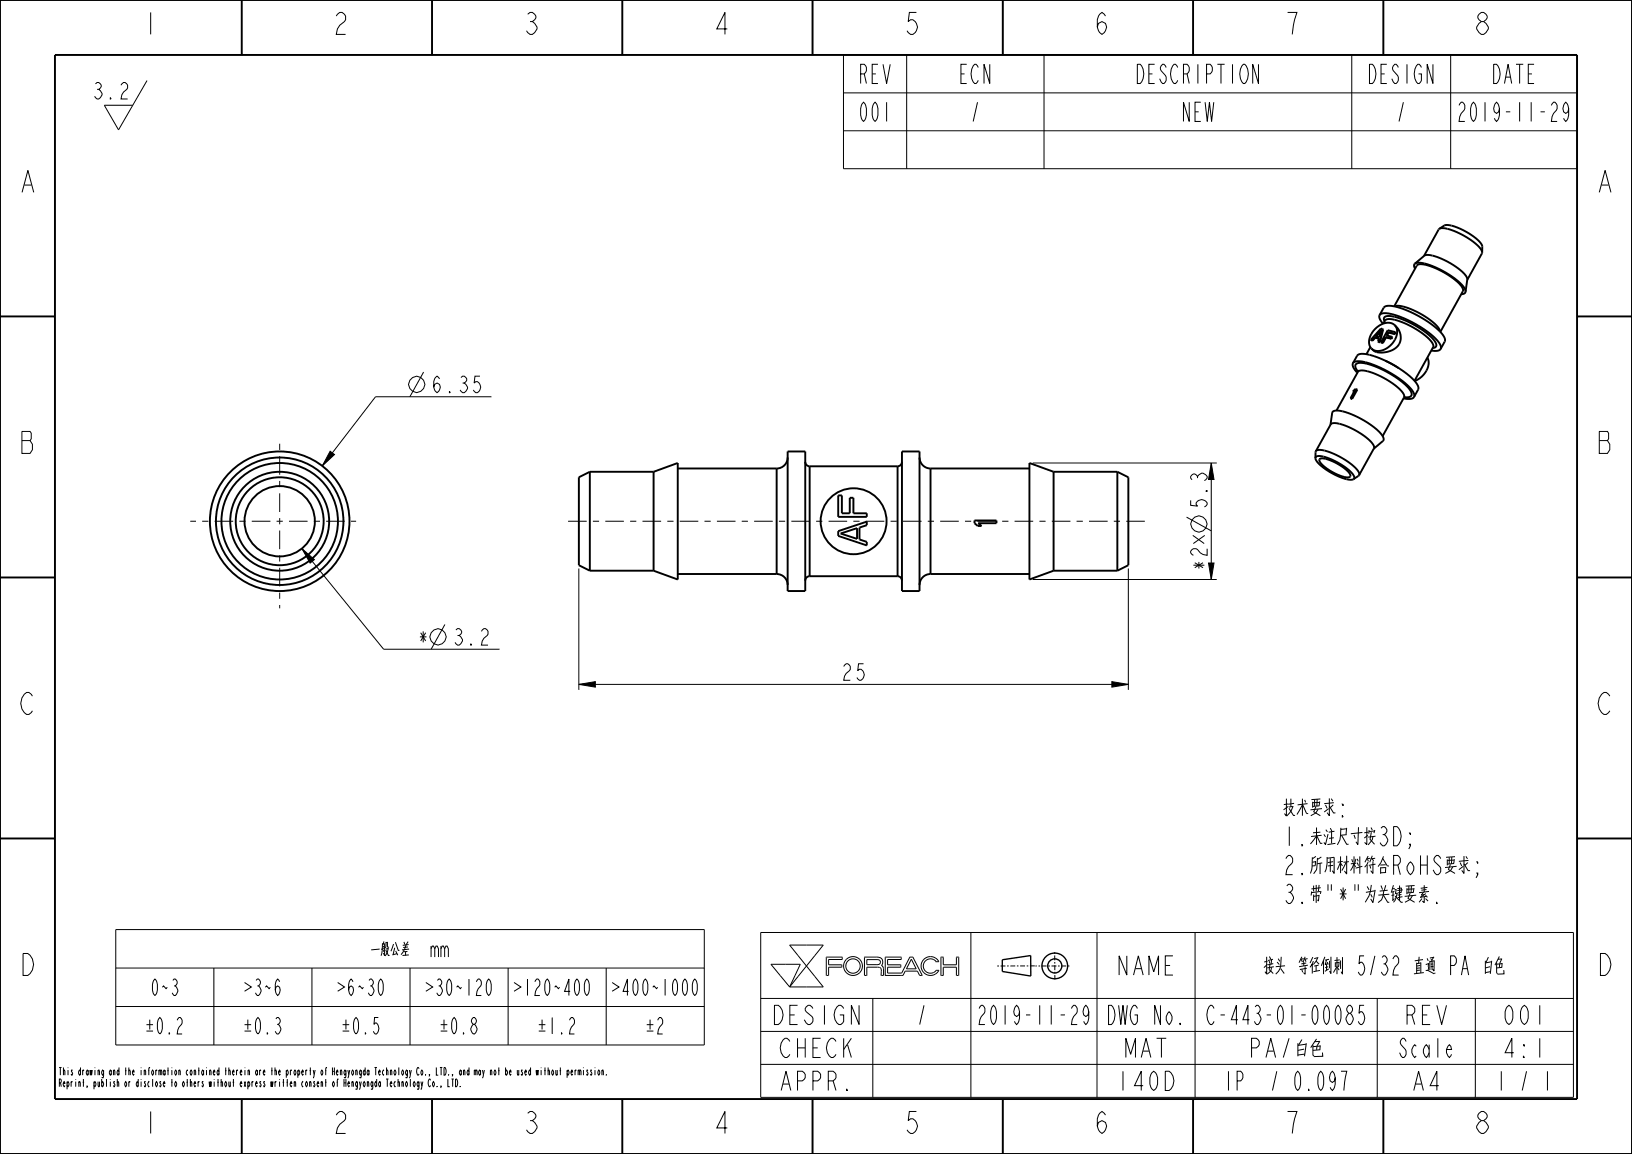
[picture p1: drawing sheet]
<svg xmlns="http://www.w3.org/2000/svg" width="297mm" height="210mm" viewBox="0 0 297 210" stroke-linecap="round" stroke-linejoin="round" font-family="sans-serif">
<g fill="none" stroke="#000" stroke-width=".18">
<path d="M17.4 15.3l.3-.3a.69 .69 0 0 1 .7 .8l-.4 .5a.9 .9 0 0 1 .6 1 .9 .9 0 0 1-.9 .7l-.5-.5M17.7 16.3h.3M19 19.2h5.2l-2.6 4.4zM20.1 17.8l.1 .2h-.1zM22 15.5l.5-.5h.3l.4 .5a1.16 1.16 0 0 1-.7 1.3l-.3 .5-.2 .7h1.2M26.8 14.7l-2.6 4.5M153.5 10h133.5v20.7h-133.5zM153.5 16.9h133.5M165 10v20.7M190 10v20.7M207 11.7a.96 .96 0 0 1 1 .9 2.6 2.6 0 0 1-.5 2.6h-.5zM229 11.7v3.5l-1-3.5v3.5"/>
<path d="M246 10v20.7M264 10v20.7M265.5 19.2l.4-.6h.3a1.25 1.25 0 0 1-.3 2l-.2 .6-.2 .9h1.1M285.5 19.8l-.2 .6-.3 .2a1.24 1.24 0 0 1 0-2 2.91 2.91 0 0 1 0 3.5l-.4-.6M153.5 23.8h133.5M77.1 67.7l-2.5 4.5M87.3 68.5h-.9l-.1 1.2 .3-.2a1.01 1.01 0 0 1 .9 1 1.01 1.01 0 0 1-.9 1l-.5-.5M89.4 72.2h-21.1l-9.7 12.6M54.9 99.8l2.3 2-.8 .7zM54.9 99.8l14.9 18.3h21.1M60.1 82.1l.8 .6-2.3 2.1zM187.9 84.3h33.5"/>
<path d="M215.9 94.1l4.5 2.5M220.4 84.3l.5 3h-1zM220.4 84.3v21.2M81 113.6l-2.5 4.5M105.3 103.5v22M187.9 105.5h33.5M205.3 103.5v22M219.9 102.5h1l-.5 3zM105.3 124.5l3-.5v1zM105.3 124.5h100M202.3 124l3 .5-3 .5zM21.1 169.2h107.1v21h-107.1z"/>
<path d="M21.1 176.2h107.1M38.9 176.2v14M56.8 176.2v14M74.6 176.2v14M78.4 172.7l.3-.5h.2l.2 .5v1.5M92.5 176.2v14M110.3 176.2v14M138.4 169.7h147.9v30h-147.9zM140.3 175.5h5.3l-1.9 4.1zM143.7 172h6.1l-3 3.8zM146.8 175.8l3 3.8h-6.1M146.8 175.8l-3.1 3.8"/>
<path d="M150.8 177.5v-1.5h2.4v-.4h-2.4v-1h2.4l.1-.4h-2.9v3.3h.4M157.8 174.6l2.1 .1 .3 .1v.4l-.4 .3h-2zM157.8 177.5v-1.5h1.9l.4 .1 .2 .2 .1 1.2h.4M160.8 177.5v-1.3l-.4-.5 .2-.6-.2-.7-.7-.2h-2.3l-.1 3.3h.5M164.3 177.5h.1M165.9 174.6l.8 1.7h-1.7zM166.1 174.2h-.5l-1.5 2.9h-2.6v-1.1h2.4v-.4h-2.4v-1h2.5v-.4h-2.9v3.3h3.2M166.1 174.2h.1M166.1 174.2l1.7 3.3h-.4l-.4-.8h-2.3l-.4 .8M170.4 175l-.7-.5h-.8l-.6 .5-.3 .8 .3 .8 .6 .4h.8l.7-.4M170.4 176.6h.1M170.4 175h.1"/>
<path d="M170.4 176.6h.4M170.4 175h.5l-.4-.5-.5-.3-.7-.1-.7 .1-.5 .4-.3 .5-.2 .5 .1 .7 .5 .8 1 .4 1-.2 .7-.7M170.8 176.6h.1M171.2 174.2h.5v1.4h2.4v-1.4h.4v3.3h-.4v-1.5h-2.4v1.5h-.5zM176.7 169.7v30M199.6 169.7v30M217.5 169.7v30M21.1 183.2h107.1M50.7 195.1h.3l-.1-.4a.68 .68 0 0 0 0 1l.1-.3M52.1 195.1l.2-.4a.58 .58 0 0 1-.1 1l-.1-.4M52.1 194.7v1.4M52.8 197.2h.3l-.1-.4a.68 .68 0 0 0 0 1l.1-.3"/>
<path d="M52.8 194.7v1M53.1 194.8l-.2-.1-.1 .3M53.5 197.1l.2-.3 .1 1M53.5 196.8v1M53.7 194.7a.68 .68 0 0 1 0 1 .68 .68 0 0 1 0-1zM54.2 195.1l.2-.4a.58 .58 0 0 1-.1 1l-.1-.4M54.2 194.7v1.4M54.9 195.1h.3l-.1-.4a.68 .68 0 0 0 0 1l.1-.3M55.2 196.9l-.1-.1a.68 .68 0 0 0 0 1l.1-.2M55.6 194.7v1M55.8 196.8a.68 .68 0 0 1 0 1 .68 .68 0 0 1 0-1zM55.9 194.8l-.2-.1-.1 .3"/>
<path d="M56.3 197.1l.2-.3 .1 1M56.3 194.8h.3M56.3 196.8v1M56.5 194.3v1.4M57 194.7l.2 .8-.2 .6M57.3 196.9l-.1-.1-.1 .1a.52 .52 0 0 1 0 .9l-.1-.3M57.4 194.7l-.2 .8M57.7 197.2h.3l-.1-.4a.68 .68 0 0 0 0 1l.1-.3M58.4 197.1l.2-.3 .1 1M58.4 196.8v1M58.6 194.7a.68 .68 0 0 1 0 1 .68 .68 0 0 1 0-1zM59.1 196.9h.3"/>
<path d="M59.2 194.8h.2M59.3 196.4v1.4M59.5 194.4l-.1-.1-.1 .2v1.2M60.7 196.8a.68 .68 0 0 1 0 1 .68 .68 0 0 1 0-1zM61.3 196.9h.2M61.6 196.5l-.1-.1-.1 .2v1.2M81.5 196.4v1.4h.4M82.4 196.4v1.4M82.9 196.4h.2a1.23 1.23 0 0 1 0 1.4h-.2zM83.7 197.6l.1 .2zM101.8 194.8h.3M102 194.3v1.4"/>
<path d="M103.2 195.1l.2-.4a.58 .58 0 0 1-.1 1l-.1-.4M103.2 194.7v1.4M103.9 195.1h.3l-.1-.4a.68 .68 0 0 0 0 1l.1-.3M104.6 194.7v1M104.9 194.8l-.2-.1-.1 .3M105.2 195l.2-.3 .1 1M105.2 194.7v1M105.5 195l.2-.3v1M106.2 194.3v.1M106.2 194.7v1M107 194.8l-.1-.1-.1 .1a.52 .52 0 0 1 0 .9l-.1-.3M107.7 194.8l-.1-.1-.1 .1a.52 .52 0 0 1 0 .9l-.1-.3"/>
<path d="M108.3 194.3v.1M108.3 194.7v1M109 194.7a.68 .68 0 0 1 0 1 .68 .68 0 0 1 0-1zM109.5 195l.2-.3 .1 1M109.5 194.7v1M110.3 195.5l.1 .2zM138.4 181.7h147.9M138.4 187.7h147.9M138.4 193.7h147.9M158.8 181.7v18M178.2 183.5l.4-.6h.2a1.25 1.25 0 0 1-.2 2.1l-.3 .6-.1 .8h1M198.1 184.1l-.1 .6-.4 .3a1.24 1.24 0 0 1 0-2.1 2.91 2.91 0 0 1 0 3.5l-.4-.5"/>
<path d="M220.9 183.5l-.4-.6a.98 .98 0 0 0-.7 .9 2.6 2.6 0 0 0 .5 2.6h.2l.4-.5M248.2 182.9h-.7l-.2 1.5 .3-.3h.2a1.56 1.56 0 0 1 0 2.3h-.2l-.4-.5M250.6 181.7v18M268.5 181.7v18"/>
<circle cx="75.8" cy="70" r="1.47"/>
<circle cx="218.2" cy="95.4" r="1.47"/>
<circle cx="79.7" cy="115.9" r="1.47"/>
<circle cx="155.2" cy="175.8" r="1.31"/>
<circle cx="155.2" cy="175.8" r="1.71"/>
</g>
<path d="M54.9 99.8l2.3 2-.8 .7zM60.1 82.1l.8 .6-2.3 2.1zM220.4 84.3l.5 3h-1zM219.9 102.5h1l-.5 3zM105.3 124.5l3-.5v1zM202.3 124l3 .5-3 .5z" fill="#000"/>
<g fill="none" stroke="#000" stroke-width=".35">
<path d="M0 0h297v210h-297zM10 10h277v190h-277zM44 .1v10M78.6 .1v10M113.2 .1v10M147.9 .1v10M182.5 .1v10M217.1 .1v10M251.7 .1v10M0 57.6h10M251.1 57.3l.7-1.3a1.87 1.87 0 0 1 2-.2 18.2 18.2 0 0 1 8.8 5.2 1.15 1.15 0 0 1 .3 1.2l-.7 1.3M251.1 57.3v.7l.6 .9"/>
<path d="M251.1 57.3l.1-.1a4 4 0 0 1 3.2 .3 17.2 17.2 0 0 1 7.6 5.1l.2 .5v.4M251.6 59.9l-.6 2.3M251.6 59.9l-.3-.1-1.8 2M251.6 59.9l.1 .1-.6 2.3M251.8 58.9l.3-.6a2.98 2.98 0 0 1 2.7 .2 12.9 12.9 0 0 1 5.9 4.1l.1 .6-3.4 6.1M252 58.5a.65 .65 0 0 1 0-.8 .65 .65 0 0 1 .8-.2 14.5 14.5 0 0 1 8.4 4.7 .63 .63 0 0 1 .2 .8 .63 .63 0 0 1-.7 .3M253.7 55.8l4.2-7.5a3.4 3.4 0 0 1 2.9 .3 11.5 11.5 0 0 1 5.4 3.9v.5l-4.1 7.4M253.8 55.8a5.3 5.3 0 0 1 3.7 .8 9.7 9.7 0 0 1 4.6 3.6v.2M257.5 48l1.7-1.5a4.7 4.7 0 0 1 3.6 .8 8.9 8.9 0 0 1 4.2 3.4l-.3 2.4M257.5 48a3.9 3.9 0 0 1 3.1 .4 13.5 13.5 0 0 1 6 4.2l.1 .5M257.5 48a.65 .65 0 0 0 0 .9M261.9 41.6l-2.8 5"/>
<path d="M261.9 41.6l.9-.6a5.9 5.9 0 0 1 4.1 1.2 5.3 5.3 0 0 1 2.9 2.7l-.1 1M261.9 41.6a4.9 4.9 0 0 1 3.6 .8 8.9 8.9 0 0 1 4.2 3.4v.1M266.7 53.1a.65 .65 0 0 1-.8 .4M269.7 45.9l-2.7 5M287 57.6h10M242.1 77.3l.3-2.1a1.07 1.07 0 0 1 1.5-.4 14.8 14.8 0 0 1 7.7 4.5 .71 .71 0 0 1 .1 1l-1.7 1.4M245.8 72.5h.2M245.8 72.5l.3 .1M246 72.5l.1 .1M246.2 66.1l.9-1.5a4 4 0 0 1 3.2 .3l2.3 1 2 1.1M246.2 66.1a1.87 1.87 0 0 1 2-.2 18.2 18.2 0 0 1 8.9 5.2 1.15 1.15 0 0 1 .2 1.1M246.2 66.1a1.92 1.92 0 0 0 .8 1.7"/>
<path d="M246.2 71.3l.4-.2-.8 1.4M246.2 71.3h.2M246.9 70.8h-.2l-.3 .2-.2 .3M246.9 70.8l.1 .1-.9 1.7M246.9 70.8l-.9 1.7M247.1 67.7v-.1a2.86 2.86 0 0 1 2.6 .2 12.3 12.3 0 0 1 5.7 3.9l.1 .6M247.1 67.7l-3.9 7M247.1 67.6l-.2-.3a.76 .76 0 0 1-.2-1 .76 .76 0 0 1 1-.3 15.6 15.6 0 0 1 9 5.1 .73 .73 0 0 1 .1 1 .73 .73 0 0 1-.9 .2h-.4M247.2 67.4l-.1 .3M249.4 63.2l-.7 1.3M249.5 61.8l.2 .1M249.5 61.8l.3 .2"/>
<path d="M249.7 61.9l.1 .1M250.2 61.4l-.5 .5M250.2 61.4l.7 .2-.1 .5M250.2 61.4l.1 .1M250.3 61.5l-.5 .5M250.3 61.5l.6 .1M250.8 62.1l.2 .1M250.8 62.1l.3 .2M251 62.2l.1 .1M251.3 60.3l-.8 .9M251.3 62.3h.3M251.3 62.3l.4 .1"/>
<path d="M251.4 60l-.4 1.4-.7-.2zM251.6 62.3l.1 .1M252.1 65.6a14.6 14.6 0 0 1 5.9 4.5l.1 .7-.8 1.4M252.1 61.3l1 .3M252.1 61.3l.1 .1M252.1 61.3l-.5 1M252.2 61.4l1 .3M252.2 61.4l-.5 1M252.6 60.4l-.3 .6 1 .3M252.6 60.4l1.2 .3M252.6 60.4l.1 .1M252.7 60.5l-.3 .6"/>
<path d="M252.7 60.5l1.2 .3M253.1 61.6l.1 .1M253.3 61.3l-.2 .3M253.3 61.3l.1 .1-.2 .3M253.8 60.7l.1 .1M253.9 60.4l-.1 .3M253.9 60.4l-1.4-.3-1.2 2.2M253.9 60.4l.1 .1-.1 .3M255.5 72.3l-3.9 7.1M255.7 72.1l-.2 .2M257.3 72.2a1.83 1.83 0 0 1-1.9 .3M262.2 63.5l-.6 .3h-1.1"/>
<path d="M107.3 85.9l-2 1v16l2 1M107.3 85.9v18M107.3 85.9h11.6M118.9 85.9l4.4-1.6v21.2l-4.4-1.6M118.9 85.9v18M123.3 85.3h18M141.3 85.3v19.2M143.3 83.3a2 2 0 0 1-2 2M143.3 82.2h3.2v25.4h-3.2zM146.5 84.1a.8 .8 0 0 0 .8 .8M147.3 84.9v20M147.3 84.9h16"/>
<path d="M152.5 90.2h.7v3.2h1.4v-2.8h.7v2.8h2.4v.7h-5.2zM152.5 96.7l5.2-1.8v.7l-1.3 .4v2.2l1.3 .4v.7l-5.2-1.8zM153 97.1l3-1v2zM163.3 84.9v20M164.1 84.1a.8 .8 0 0 1-.8 .8M164.1 82.2h3.2v25.4h-3.2zM167.3 83.3a2 2 0 0 0 2 2M169.3 85.3h18M169.3 85.3v19.2M177.3 94.7h4v.5h-3.3l.6 .5h-.7l-.6-.5zM191.7 85.9h11.6M191.7 85.9l-4.4-1.6v21.2l4.4-1.6"/>
<path d="M191.7 85.9v18M203.3 85.9v18M203.3 85.9l2 1v16l-2 1M239.4 83.4a6.1 6.1 0 0 0 3.3 2.9 5.1 5.1 0 0 0 3.6 .9M239.4 83.4v-.1a.91 .91 0 0 1 1.2-.3 10.5 10.5 0 0 1 5.8 3.7l.1 .3-.2 .2M239.5 82.1l2.7-4.9a3.8 3.8 0 0 1 3.1 .4 10.5 10.5 0 0 1 4.7 3.5v.5l-2.7 4.9M239.5 82.1l-.1 1.3M239.5 82.1v-.1a3.8 3.8 0 0 1 3.1 .5 10.5 10.5 0 0 1 4.7 3.5v.5M240.2 83.5a4.5 4.5 0 0 1 3.3 1 4.1 4.1 0 0 1 2.3 2.1l-.1 .1a1.76 1.76 0 0 1-1.8-.1l-.4-.2a6.5 6.5 0 0 1-3.4-2.6zM247.3 86.5l-1 .7M0 105.1h10M107.3 103.9h11.6"/>
<path d="M123.3 104.5h18M141.3 104.5a2 2 0 0 1 2 2M147.3 104.9a.8 .8 0 0 0-.8 .8M147.3 104.9h16M163.3 104.9a.8 .8 0 0 1 .8 .8M169.3 104.5a2 2 0 0 0-2 2M169.3 104.5h18M191.7 103.9h11.6M287 105.1h10M0 152.6h10M287 152.6h10M44 200.1v10"/>
<path d="M78.6 200.1v10M113.2 200.1v10M147.9 200.1v10M182.5 200.1v10M217.1 200.1v10M251.7 200.1v10"/>
<circle cx="50.9" cy="94.9" r="12.7"/>
<circle cx="50.9" cy="94.9" r="11.6"/>
<circle cx="50.9" cy="94.9" r="10.6"/>
<circle cx="50.9" cy="94.9" r="9"/>
<circle cx="50.9" cy="94.9" r="8"/>
<circle cx="50.9" cy="94.9" r="6.4"/>
</g>
<g fill="none" stroke="#000" stroke-width=".25">
<path d="M187.6 173.9v3.7l-5.2-.8v-2.1l5.2-.8"/>
<circle cx="192" cy="175.8" r="2.34"/>
<circle cx="192" cy="175.8" r="1.29"/>
</g>
<path d="M181.5 175.8h6.8M191.9 173.3l.1 5M194.6 175.8h-6.2" fill="none" stroke="#000" stroke-width=".18" stroke-dasharray=".3 .3 .9 .3" stroke-linecap="butt"/>
<!-- layer: 02___PRT_ALL_AXES -->
<g fill="none" stroke="#000" stroke-width=".35">
<path d="M253.8 59.2l.3 .3a2.65 2.65 0 0 1 .7 2.8 2.65 2.65 0 0 1-2.3 1.7 3.1 3.1 0 0 1-2.6-.2l-.3-.4M253.8 59.2a2.73 2.73 0 0 1-.8 3.7 2.6 2.6 0 0 1-3.4 .5M253.8 59.2a2.66 2.66 0 0 0-3.6 .7 2.67 2.67 0 0 0-.6 3.5M259.8 65.1a3.3 3.3 0 0 1-1.9 4l-.5 .2"/>
<circle cx="155.3" cy="94.9" r="6"/>
</g>
<path d="M208.3 94.9h-106" fill="none" stroke="#000" stroke-width=".18" stroke-dasharray="1.1 1.1 3.4 1.1" stroke-dashoffset="2.3" stroke-linecap="butt"/>
<path d="M50.9 94.9v15.8M50.9 94.9v-14.3M50.9 94.9h-16.3M50.9 94.9h13.9" fill="none" stroke="#000" stroke-width=".18" stroke-dasharray="1.1 1.1 3.4 1.1" stroke-dashoffset=".6" stroke-linecap="butt"/>
<g font-size="5.2">
<text x="26.1" y="6.3">1</text>
<text x="60.7" y="6.3">2</text>
<text x="95.4" y="6.3">3</text>
<text x="130" y="6.3">4</text>
<text x="164.6" y="6.3">5</text>
<text x="199.2" y="6.3">6</text>
<text x="233.9" y="6.3">7</text>
<text x="268.5" y="6.3">8</text>
<text x="3.8" y="35">A</text>
<text x="290.8" y="35">A</text>
<text x="3.8" y="82.5">B</text>
<text x="290.8" y="82.5">B</text>
<text x="3.8" y="130">C</text>
<text x="290.8" y="130">C</text>
<text x="3.8" y="177.5">D</text>
<text x="290.8" y="177.5">D</text>
<text x="26.1" y="206.3">1</text>
<text x="60.7" y="206.3">2</text>
<text x="95.4" y="206.3">3</text>
<text x="130" y="206.3">4</text>
<text x="164.6" y="206.3">5</text>
<text x="199.2" y="206.3">6</text>
<text x="233.9" y="206.3">7</text>
<text x="268.5" y="206.3">8</text>
</g>
<g font-size="4.6">
<text x="156.7" y="15.2">REV</text>
<text x="174.9" y="15.2">ECN</text>
<text x="208.6" y="15.2">DESCRIPTION</text>
<text x="249.9" y="15.2">DESIGN</text>
<text x="272.1" y="15.2">DATE</text>
<text x="156.7" y="22.1">001</text>
<text x="176.6" y="22.1">/</text>
<text x="215.4" y="22.1">NEW</text>
<text x="254.1" y="22.1">/</text>
<text x="267" y="22.1">2019-11-29</text>
<text x="233.4" y="148.7">技术要求:</text>
<text x="233.4" y="153.9">1.未注尺寸按3D;</text>
<text x="233.4" y="159.2">2.所用材料符合RoHS要求;</text>
<text x="233.4" y="164.4">3.带&quot;*&quot;为关键要素.</text>
<text x="204" y="177.4">NAME</text>
<text x="225.5" y="177.4">接头 等径倒刺 5/32 直通 PA 白色</text>
<text x="141.8" y="186.4">DESIGN</text>
<text x="166.9" y="186.4">/</text>
<text x="179.6" y="186.4">2019-11-29</text>
<text x="202.6" y="186.4">DWG No.</text>
<text x="222.1" y="186.4">C-443-01-00085</text>
<text x="256.2" y="186.4">REV</text>
<text x="274" y="186.4">001</text>
<text x="143" y="192.4">CHECK</text>
<text x="205.2" y="192.4">MAT</text>
<text x="227.6" y="192.4">PA /白色</text>
<text x="255.3" y="192.4">Scale</text>
<text x="274" y="192.4">4:1</text>
<text x="143" y="198.4">APPR.</text>
<text x="204" y="198.4">140D</text>
<text x="222.9" y="198.4">IP</text>
<text x="230.9" y="198.4">/</text>
<text x="236.1" y="198.4">0.097</text>
<text x="257.3" y="198.4">A4</text>
<text x="272.4" y="198.4">1</text>
<text x="276.6" y="198.4">/ 1</text>
</g>
<g font-size="3.9">
<text x="78.3" y="71.5">6.35</text>
<text x="219.7" y="92.9" transform="rotate(-90 219.7 92.9)">5.3</text>
<text x="219.7" y="104.1" transform="rotate(-90 219.7 104.1)">*2×</text>
<text x="75.8" y="117.4">*</text>
<text x="82.2" y="117.4">3.2</text>
<text x="152.9" y="123.8">25</text>
<text x="65.8" y="174.2">一般公差</text>
<text x="80.5" y="174.2">mm</text>
<text x="27.8" y="181.2">0~3</text>
<text x="44.2" y="181.2">＞3~6</text>
<text x="61.3" y="181.2">＞6~30</text>
<text x="77.7" y="181.2">＞30~120</text>
<text x="94.1" y="181.2">＞120~400</text>
<text x="111.9" y="181.2">＞400~1000</text>
<text x="26.3" y="188.2">±0.2</text>
<text x="44.2" y="188.2">±0.3</text>
<text x="62" y="188.2">±0.5</text>
<text x="79.9" y="188.2">±0.8</text>
<text x="97.7" y="188.2">±1.2</text>
<text x="117.1" y="188.2">±2</text>
</g>
<g font-size="1.8">
<text x="10.6" y="195.7">This drawing and the information contained therein are the property of</text>
<text x="10.6" y="197.8">Reprint, publish or disclose to others without express written consent of</text>
<text x="60.3" y="195.7">Hengyongda Technology Co., LTD., and may not be used without permission.</text>
<text x="62.4" y="197.8">Hengyongda Technology Co., LTD.</text>
</g>
</svg>
